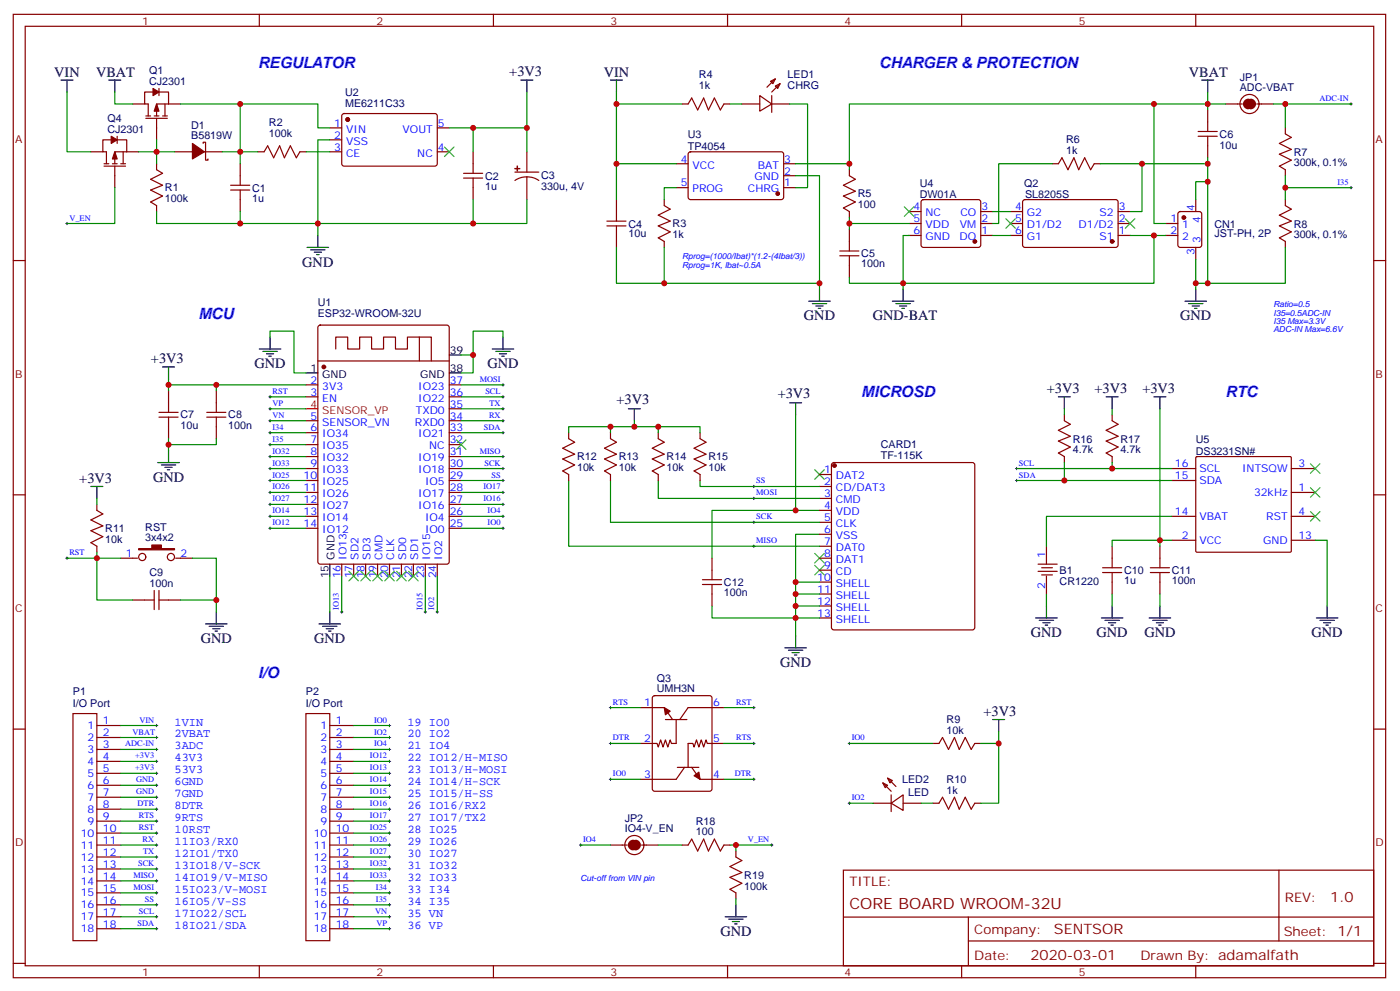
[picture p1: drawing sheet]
<svg xmlns="http://www.w3.org/2000/svg" width="413mm" height="292mm" viewBox="0 0 413 292" stroke-linecap="round" stroke-linejoin="round" font-family="sans-serif">
<g fill="none" stroke="#870000" stroke-width=".35">
<path d="M3.9 4.2h405.4v284.4h-405.4zM7.4 7.8h398.3v277.2h-398.3zM76.6 4.2v3.6M145.7 4.2v3.6M214.9 4.2v3.6M284 4.2v3.6M353.2 4.2v3.6M39.2 30.7h3.5M43.1 34.9h6.3M43.1 34.2h1.4M45.2 27.2h-2.5v3.5h1.1v3.5M45.5 34.2h1.5"/>
<path d="M46.2 34.9v6.4M47 27.2h2.8v3.5M47 26.1v2.1M48 34.2h1.4M48.7 30.7v3.5M49.8 30.7h-3.6v3.5M49.8 30.7h3.5M97.4 37.7h3.5M101.2 33.7l.4-.2 27.1 .1 .5 .6-.1 14.4-.7 .4h-27l-.5-.7v-14.1zM129.2 37.7h3.5M201.5 30.7h1.7l1.1-1.8 1.8 3.6 1.7-3.6 1.4 3.6 1.8-3.6 1.8 3.6 1-1.8h1.8M219.1 30.7h5.3"/>
<path d="M224.4 28.2l3.5 2.5-3.5 2.1zM227.6 24l1.4-.7-.7 1.4zM227.9 30.7h5.3M227.9 28.2v5M229 25.4l1.4-.7-.7 1.4zM229 23.3l-2.5 2.5M230.4 24.7l-2.5 2.5M353.9 38.8h5.6M356.7 32.5v6.3M362 30.7h4.9M371.2 30.7h4.9M379.6 37.7v1.8l1.8 1.1-3.5 1.7 3.5 1.8-3.5 1.4 3.5 1.8-3.5 1.7 1.7 1.1v1.8"/>
<path d="M26.8 44.8h3.6M30.7 48.3h1.4M30.7 49h6.4M32.8 41.3h-2.4v3.5h1v3.5M33.2 48.3h1.4M33.9 49v6.4M34.6 41.3h2.8v3.5M34.6 40.2v2.1M35.7 48.3h1.4M36.4 44.8v3.5M37.4 44.8h-3.5v3.5M37.4 44.8h3.6"/>
<path d="M46.2 48.3v1.8l1.8 1.1-3.5 1.7 3.5 1.8-3.5 1.4 3.5 1.8-3.5 1.7 1.7 1.1v1.7M51.5 44.8h5.3M60 42.3v-.3h.7v5.3h.7v-.4M60.4 44.8h5.3M68.1 56.1h5.7M68.1 54.7h5.7M70.9 48.3v6.4M70.9 56.1v6.3M76.2 44.8h1.8l1.1-1.8 1.7 3.6 1.8-3.6 1.4 3.6 1.8-3.6 1.7 3.6 1.1-1.8h1.7M97.4 41.3h3.5M97.4 44.8h3.5M129.2 44.8h3.5"/>
<path d="M136.9 52.6h5.7M136.9 51.2h5.7M139.7 44.8v6.4M139.7 52.6v6.3M152.1 50.8h7M155.6 52.2l1.9 .2 1.6 .9M155.6 52.2l-1.8 .3-1.7 .8M155.6 44.8v6M155.6 52.2v6.7M182.1 58.9v6.4M196.2 58.9v1.8l1.7 1-3.5 1.8 3.5 1.8-3.5 1.4 3.5 1.7-3.5 1.8 1.8 1.1v1.7M199.7 55.4h3.5"/>
<path d="M199.7 48.3h3.5M203.5 45l.4-.2 27.1 .1 .5 .6-.1 13-.6 .4-27.1-.1-.5-.6v-12.7zM231.5 55.4h3.5M231.5 48.3h3.5M231.5 51.9h3.5M250.9 50.1v1.8l1.7 1-3.5 1.8 3.5 1.7-3.5 1.5 3.5 1.7-3.5 1.8 1.8 1v1.8M272.3 59.1l.4-.2h16.3l.5 .2 .2 .5v12.7l-.3 .5-.4 .2h-16.3l-.5-.2-.2-.5v-12.7zM302.2 59.1l.5-.2 27.1 .1 .4 .6v13l-.7 .4h-27.1l-.4-.7v-12.7zM310.8 48.3h1.8l1.1-1.7 1.7 3.5 1.8-3.5 1.4 3.5 1.8-3.5 1.7 3.5 1.1-1.8h1.7M353.2 58.9v3.5M353.9 40.2h5.6M356.7 40.2v6.4"/>
<path d="M379.6 58.9v1.8l1.8 1-3.5 1.8 3.5 1.8-3.5 1.4 3.5 1.7-3.5 1.8 1.7 1.1v1.7M3.9 76.9h3.5M179.2 66.7h5.7M179.2 65.3h5.7M182.1 66.7v6.3M248 75.5h5.7M248 74.1h5.7M250.9 67.7v6.4M250.9 75.5v6.3M268.5 66h3.5M268.5 69.5h3.5M268.5 62.4h3.5"/>
<path d="M289.7 66h3.5M289.7 69.5h3.5M289.7 62.4h3.5M298.5 66h3.5M298.5 69.5h3.5M298.5 62.4h3.5M330.2 66h3.6M330.2 69.5h3.6M330.2 62.4h3.6M344.3 66h3.6M344.3 69.5h3.6M348.1 62.6l.5-.2h5.6l.7 .5v9.4l-.4 .7h-5.9l-.7-.4v-9.5z"/>
<path d="M353.2 73v3.6M405.7 76.9h3.6M94.1 96.2l.5-.2h37.4l.6 .4 .1 69.4-.5 .7h-37.6l-.7-.5v-69.3zM123.9 99.5v7M49.8 115.4v6.3M63.9 115.4v6.3M90.3 113.6h3.6M90.3 117.1h3.6M93.9 106.5h38.8M99.2 103v-3.5h3.5v3.5h3.5v-3.5h3.5v3.5h3.6v-3.5h3.5v3.5h3.5v-3.5h7.1v7M132.7 113.6h3.5M132.7 117.1h3.5"/>
<path d="M47 123.1h5.6M47 121.7h5.6M49.8 123.1v6.4M61.1 123.1h5.6M61.1 121.7h5.6M63.9 123.1v6.4M90.3 138.3h3.6M90.3 124.2h3.6M90.3 127.7h3.6M90.3 131.2h3.6M90.3 134.8h3.6M132.7 138.3h3.5"/>
<path d="M132.7 124.2h3.5M132.7 127.7h3.5M132.7 131.2h3.5M132.7 134.8h3.5M132.7 120.6h3.5M168 127.7v1.8l1.7 1-3.5 1.8 3.5 1.8-3.5 1.4 3.5 1.7-3.5 1.8 1.8 1.1v1.7M180.3 127.7v1.8l1.8 1-3.6 1.8 3.6 1.8-3.6 1.4 3.6 1.7-3.6 1.8 1.8 1.1v1.7M194.4 127.7v1.8l1.8 1-3.5 1.8 3.5 1.8-3.5 1.4 3.5 1.7-3.5 1.8 1.7 1.1v1.7M206.8 127.7v1.8l1.7 1-3.5 1.8 3.5 1.8-3.5 1.4 3.5 1.7-3.5 1.8 1.8 1.1v1.7M245.8 136.7l.5-.2h40.9l.5 .2 .2 .5v48l-.2 .5-.5 .2h-40.9l-.5-.2-.2-.5v-48zM314.4 122.4v1.8l1.7 1-3.5 1.8 3.5 1.8-3.5 1.4 3.5 1.7-3.5 1.8 1.8 1.1v1.7M328.5 122.4v1.8l1.7 1-3.5 1.8 3.5 1.8-3.5 1.4 3.5 1.7-3.5 1.8 1.8 1.1v1.7"/>
<path d="M346.1 138.3h7.1M353.2 134.9l.3-.1h27.7l.2 .3-.1 27.7-.3 .2-27.7-.1-.1-.3zM381.4 138.3h7M3.9 146h3.5M28.6 148.9v1.7l1.8 1.1-3.6 1.8 3.6 1.7-3.6 1.4 3.6 1.8-3.6 1.8 1.8 1v1.8M90.3 145.3h3.6M90.3 152.4h3.6M90.3 141.8h3.6M90.3 148.9h3.6M90.3 155.9h3.6M132.7 145.3h3.5M132.7 152.4h3.5"/>
<path d="M132.7 141.8h3.5M132.7 148.9h3.5M132.7 155.9h3.5M242 140.1h3.6M242 143.6h3.6M242 147.1h3.6M242 150.6h3.6M242 154.2h3.6M242 157.7h3.6M346.1 159.5h7.1M346.1 152.4h7.1M346.1 141.8h7.1"/>
<path d="M381.4 145.3h7M381.4 159.5h7M381.4 152.4h7M405.7 146h3.6M35.7 164.7h4.9M39.2 177.1h6.3M45.5 174.3v5.6M47 174.3v5.6M47 177.1h6.3M51.9 164.7h4.9M100.9 166.5v3.5M104.5 166.5v3.5"/>
<path d="M108 166.5v3.5M111.5 166.5v3.5M115 166.5v3.5M118.6 166.5v3.5M122.1 166.5v3.5M125.6 166.5v3.5M129.2 166.5v3.5M207.5 172.5h5.6M207.5 171.1h5.6M210.3 164.7v6.4M210.3 172.5v6.4M242 161.2h3.6"/>
<path d="M242 164.7h3.6M242 168.3h3.6M242 171.8h3.6M242 175.3h3.6M242 178.9h3.6M306.6 166.5h5.6M306.6 168.6h5.6M307.7 167.6h3.1M307.7 169.7h3.1M309.1 161.2v5.3M309.1 170v5.3M325.6 167.6h5.7"/>
<path d="M325.6 169h5.7M328.5 161.2v6.4M328.5 169v6.3M339.8 167.6h5.6M339.8 169h5.6M342.6 161.2v6.4M342.6 169v6.3M242 182.4h3.6M3.9 215.2h3.5M21.6 210.6h7v67h-7zM28.6 214.1h7.1M28.6 217.7h7.1"/>
<path d="M90.3 210.6h7.1v67h-7.1zM97.4 214.1h7.1M97.4 217.7h7.1M189.1 208.8h7.1l2.4 3.6M192.9 205.5l.5-.2h16.2l.6 .4 .1 27.1-.5 .7h-16.4l-.7-.4v-27.1zM196.5 212.4h6.4M199.7 212.4v7h-1.4l-.4-1-.7 2.1-.7-2.1-.7 2.1-.7-2.1-.7 2.1-.3-1.1h-5M213.8 219.4h-4.9l-.4-1-.7 2.1-.7-2.1-.7 2.1-.7-2.1-.7 2.1-.4-1.1h-1.4v7.1M213.8 208.8h-10.6l-2.4 3.6M275.6 219.4h1.7l1.1-1.7 1.7 3.5 1.8-3.5 1.4 3.5 1.8-3.5 1.7 3.5 1.1-1.8h1.8M405.7 215.2h3.6M28.6 221.2h7.1"/>
<path d="M28.6 224.7h7.1M28.6 228.2h7.1M28.6 231.8h7.1M28.6 235.3h7.1M28.6 238.8h7.1M97.4 221.2h7.1M97.4 224.7h7.1M97.4 228.2h7.1M97.4 231.8h7.1M97.4 235.3h7.1M97.4 238.8h7.1M200.1 226.5h6.3"/>
<path d="M202.2 226.5l-2.5 3.5h-10.6M204.3 226.5l2.5 3.5h7M257.9 237.1h5.3M260.7 231.1l1.4 .7-.7 .7zM260.7 231.1l2.5 2.4M262.1 229.7l1.5 .7-.7 .7zM262.1 229.7l2.5 2.4M263.2 237.1l3.5-2.5v4.6zM263.2 234.6v4.9M266.7 237.1h5.3M275.6 237.1h1.7l1.1-1.8 1.7 3.5 1.8-3.5 1.4 3.5 1.8-3.5 1.7 3.5 1.1-1.7h1.8M28.6 242.4h7.1"/>
<path d="M28.6 245.9h7.1M28.6 249.4h7.1M28.6 252.9h7.1M28.6 256.5h7.1M28.6 260h7.1M97.4 242.4h7.1M97.4 245.9h7.1M97.4 249.4h7.1M97.4 252.9h7.1M97.4 256.5h7.1M97.4 260h7.1M180.3 249.4h4.9"/>
<path d="M189.5 249.4h4.9M201.5 249.4h1.7l1.1-1.8 1.8 3.6 1.7-3.6 1.4 3.6 1.8-3.6 1.8 3.6 1-1.8h1.8M217.3 251.2v1.7l1.8 1.1-3.5 1.8 3.5 1.7-3.5 1.4 3.5 1.8-3.5 1.8 1.7 1v1.8M249.1 256.8h156.6v28.2h-156.6zM377.7 256.8v20.9M28.6 263.5h7.1M28.6 267.1h7.1M28.6 270.6h7.1M28.6 274.1h7.1M97.4 263.5h7.1M97.4 267.1h7.1M97.4 270.6h7.1"/>
<path d="M97.4 274.1h7.1M249.1 270.7h156.5M286 277.7h119.6M286 270.7v14.1M3.9 284.3h3.5M76.6 285v3.6M145.7 285v3.6M214.9 285v3.6M284 285v3.6M353.2 285v3.6M405.7 284.3h3.6"/>
<circle cx="369" cy="30.7" r="2.82"/>
<circle cx="42" cy="164.4" r="1.06"/>
<circle cx="50.5" cy="164.4" r="1.06"/>
<circle cx="187.4" cy="249.4" r="2.82"/>
</g>
<g fill="none" stroke="#000" stroke-width=".35">
<path d="M18 23.6h3.6M19.8 23.6v3.6M32.1 23.6h3.6M33.9 23.6v3.6M153.8 23.6h3.6M155.6 23.6v3.6M180.3 23.6h3.5M182.1 23.6v3.6M354.9 23.6h3.6M356.7 23.6v3.6M90.7 73h6.3M91.8 73.7h4.2"/>
<path d="M92.8 74.4h2.1M93.5 75.1h.7M93.9 69.5v3.5M79.8 99.5v3.5M148.6 99.5v3.5M238.9 88.9h6.3M239.9 89.6h4.3M241 90.3h2.1M241.7 91h.7M242 85.4v3.5M263.6 88.9h6.3M264.6 89.6h4.3"/>
<path d="M265.7 90.3h2.1M266.4 91h.7M266.7 85.4v3.5M350 88.9h6.3M351 89.6h4.3M352.1 90.3h2.1M352.8 91h.7M353.2 85.4v3.5M48 108.3h3.5M49.8 108.3v3.5M76.6 103h6.3M77.6 103.7h4.3"/>
<path d="M78.7 104.4h2.1M79.4 105.1h.7M90.3 110.1h3.6M132.7 110.1h3.5M132.7 104.8h3.5M145.4 103h6.3M146.4 103.7h4.3M147.5 104.4h2.1M148.2 105.1h.7M233.2 118.9h3.5M235 118.9v3.5M312.6 117.1h3.5"/>
<path d="M314.4 117.1v3.5M326.7 117.1h3.5M328.5 117.1v3.5M340.8 117.1h3.5M342.6 117.1v3.5M46.6 136.5h6.4M47.7 137.2h4.2M48.7 137.9h2.1M49.4 138.6h.7M49.8 133v3.5M185.6 120.6h3.5M187.4 120.6v3.6"/>
<path d="M26.8 143.6h3.6M28.6 143.6v3.5M97.4 166.5v3.5M309.1 178.9v3.5M328.5 178.9v3.5M342.6 178.9v3.5M392 178.9v3.5M60.7 184.1h6.4M61.8 184.9h4.2M62.8 185.6h2.1M63.5 186.3h.7M63.9 180.6v3.5"/>
<path d="M94.2 184.1h6.4M95.3 184.9h4.2M96.3 185.6h2.2M97 186.3h.8M97.4 180.6v3.5M231.8 191.2h6.4M232.9 191.9h4.2M233.9 192.6h2.1M234.6 193.3h.7M235 187.7v3.5M305.9 182.4h6.3M307 183.1h4.2"/>
<path d="M308 183.8h2.1M308.7 184.5h.7M325.3 182.4h6.3M326.4 183.1h4.2M327.4 183.8h2.1M328.1 184.5h.7M339.4 182.4h6.4M340.5 183.1h4.2M341.5 183.8h2.1M342.2 184.5h.7M388.8 182.4h6.3M389.9 183.1h4.2"/>
<path d="M390.9 183.8h2.1M391.6 184.5h.7M293.2 212.4h3.5M295 212.4v3.5M214.2 270.6h6.3M215.2 271.3h4.3M216.3 272h2.1M217 272.7h.7M217.3 267.1v3.5"/>
</g>
<g fill="none" stroke="#008700" stroke-width=".35">
<path d="M19.8 27.2v17.6h7M33.9 27.2v3.5h5.3M53.3 30.7h40.6v7h3.5M70.9 30.7v14.1h-5.2M132.7 37.7h7v7.1M139.7 37.7h15.9v7.1M155.6 27.2v10.5M182.1 27.2v21.1M182.1 30.7h19.4M215.6 30.7h3.5M233.2 30.7h5.3v24.7h-3.5M340.8 30.7v35.3h3.5"/>
<path d="M356.7 27.2v3.5h-105.8v17.6M362 30.7h-5.3v1.8M376.1 30.7h3.5v7M379.6 30.7h19.4M33.9 55.4v10.6h-14.1M41 44.8h10.5M46.2 41.3v7M76.2 44.8h-5.3v3.5M90.3 44.8h7.1M97.4 41.3h-3.5v28.2M139.7 58.9v7.1M155.6 58.9v7.1h-84.7"/>
<path d="M199.7 55.4h-3.5v3.5M199.7 48.3h-17.6v10.6M235 51.9h7v31.7h-59.9v-10.6M235 48.3h15.9v1.8M310.8 48.3h-15.8v17.7h-1.8M324.9 48.3h12.4v14.1h-3.5M337.3 48.3h19.4v5.3M353.2 58.9v-5.3h3.5v30h-3.5M356.7 46.6v1.7M379.6 51.9v7M379.6 55.4h19.4M46.2 62.4v3.6h24.7v-3.6"/>
<path d="M196.2 73v10.6M250.9 64.2v1.8h17.6M250.9 66v1.7M268.5 69.5h-1.8v14.1h-15.8v-1.8M293.2 62.4h5.3M293.2 69.5h5.3M333.8 69.5h7M344.3 69.5h-3.5v14.1h-74.1v1.8M353.2 76.6v8.8M379.6 73v10.6h-22.9M79.8 99.5v-1.8h7v12.4h3.5M148.6 99.5v-1.8h-8.9v12.4h-3.5"/>
<path d="M242 83.6v1.8M49.8 111.8v1.8M63.9 113.6v1.8M79.8 117.1h10.5M90.3 113.6h-40.5v1.8M136.2 117.1h12.4M136.2 113.6h12.4M136.2 104.8h3.5M49.8 129.5v1.7h14.1v-1.7M49.8 131.2v1.8M79.8 138.3h10.5M79.8 120.6h10.5"/>
<path d="M79.8 124.2h10.5M79.8 127.7h10.5M79.8 134.8h10.5M79.8 131.2h10.5M136.2 138.3h12.4M136.2 120.6h12.4M136.2 124.2h12.4M136.2 127.7h12.4M136.2 134.8h12.4M168 127.7v-1.8h26.4v1.8M180.3 125.9v1.8M187.4 124.2v1.7"/>
<path d="M194.4 125.9h12.4v1.8M235 122.4v28.2h7M300.2 138.3h45.9M314.4 120.6v1.8M314.4 136.5v5.3M328.5 120.6v1.8M328.5 136.5v1.8M342.6 120.6v40.6M28.6 147.1v1.8M79.8 141.8h10.5M79.8 145.3h10.5M79.8 148.9h10.5"/>
<path d="M79.8 155.9h10.5M79.8 152.4h10.5M136.2 141.8h12.4M136.2 145.3h12.4M136.2 148.9h12.4M136.2 155.9h12.4M136.2 152.4h12.4M168 141.8v19.4h74M180.3 141.8v12.4h61.7M194.4 141.8v5.3h47.6M206.8 141.8v1.8h35.2M235 150.6h-24.7v14.1"/>
<path d="M242 157.7h-7v30M300.2 141.8h45.9M346.1 152.4h-37v8.8M346.1 159.5h-17.6v1.7M388.4 159.5h3.6v19.4M19.8 164.7h15.9M28.6 163v14.1h10.6M56.8 164.7h7.1v12.4h-10.6M63.9 177.1v3.5M97.4 170v10.6M100.9 170v10.6M125.6 170v10.6"/>
<path d="M129.2 170v10.6M210.3 178.9v3.5h31.7M235 171.8h7M235 175.3h7M235 178.9h7M309.1 175.3v3.6M328.5 175.3v3.6M342.6 175.3v3.6M35.7 214.1h10.5M35.7 217.7h10.5M104.5 214.1h10.5M104.5 217.7h10.5"/>
<path d="M180.3 208.8h8.8M180.3 219.4h8.8M213.8 208.8h8.8M213.8 219.4h8.8M250.9 219.4h24.7M295 215.9v3.5h-5.3M295 219.4v17.7h-5.3M35.7 221.2h10.5M35.7 224.7h10.5M35.7 228.2h10.5M35.7 231.8h10.5M35.7 235.3h10.5"/>
<path d="M35.7 238.8h10.5M104.5 221.2h10.5M104.5 224.7h10.5M104.5 228.2h10.5M104.5 231.8h10.5M104.5 235.3h10.5M104.5 238.8h10.5M180.3 230h8.8M213.8 230h8.8M250.9 237.1h7M272 237.1h3.6M35.7 242.4h10.5"/>
<path d="M35.7 245.9h10.5M35.7 249.4h10.5M35.7 252.9h10.5M35.7 256.5h10.5M35.7 260h10.5M104.5 242.4h10.5M104.5 245.9h10.5M104.5 249.4h10.5M104.5 252.9h10.5M104.5 256.5h10.5M104.5 260h10.5M171.5 249.4h8.8"/>
<path d="M194.4 249.4h7.1M215.6 249.4h12.3M217.3 249.4v1.8M35.7 263.5h10.5M35.7 267.1h10.5M35.7 270.6h10.5M35.7 274.1h10.5M104.5 263.5h10.5M104.5 267.1h10.5M104.5 270.6h10.5M104.5 274.1h10.5M217.3 265.3v1.8"/>
</g>
<g fill="none" stroke="#3c3" stroke-width=".35">
<path d="M131.3 43.4l2.8 2.8M134.1 43.4l-2.8 2.8M267.1 61l2.8 2.9M269.9 61l-2.8 2.9M297.1 64.6l2.8 2.8M299.9 64.6l-2.8 2.8M332.4 64.6l2.8 2.8M335.2 64.6l-2.8 2.8M134.8 129.8l2.8 2.8M137.6 129.8l-2.8 2.8M240.6 138.6l2.9 2.9M243.5 138.6l-2.9 2.9"/>
<path d="M387 136.9l2.9 2.8M389.9 136.9l-2.9 2.8M387 143.9l2.9 2.9M387 151l2.9 2.8M389.9 143.9l-2.9 2.9M389.9 151l-2.9 2.8M103 168.6l2.9 2.8M105.9 168.6l-2.9 2.8M106.6 168.6l2.8 2.8M109.4 168.6l-2.8 2.8M110.1 168.6l2.8 2.8M112.9 168.6l-2.8 2.8"/>
<path d="M113.6 168.6l2.9 2.8M116.5 168.6l-2.9 2.8M117.2 168.6l2.8 2.8M120 168.6l-2.8 2.8M120.7 168.6l2.8 2.8M123.5 168.6l-2.8 2.8M240.6 163.3l2.9 2.9M240.6 166.9l2.9 2.8M243.5 163.3l-2.9 2.9M243.5 166.9l-2.9 2.8"/>
</g>
<g fill="#870000" stroke="#870000" stroke-width=".35">
<path d="M41 161.9h3.8v-1h2.9v1h3.8v.4h-10.5z"/>
<path d="M205 229l1.4-1.1 .4 2.1z"/>
<path d="M196.2 208.8l1.7 1.1-1.4 1.1z"/>
<path d="M152.1 49.7l1.4 .1z"/>
<path d="M152.8 49v1.4z"/>
<path d="M46.2 30.7l.8 2.1h-1.5z"/>
<path d="M45.2 26.1l1.8 1.1-1.8 1z"/>
<path d="M56.8 42.3l3.6 2.5-3.6 2.1z"/>
<path d="M33.9 44.8l.7 2.1h-1.4z"/>
<path d="M32.8 40.2l1.8 1.1-1.8 1z"/>
<circle cx="246.5" cy="137.4" r=".53"/>
<circle cx="229.7" cy="57.1" r=".53"/>
<circle cx="349.6" cy="64.2" r=".53"/>
<circle cx="102.7" cy="35.3" r=".53"/>
<circle cx="287.9" cy="71.3" r=".53"/>
<circle cx="328.5" cy="71.3" r=".53"/>
<circle cx="95.6" cy="108.3" r=".53"/>
</g>
<path d="M368.7 30a.71 .71 0 0 0-.7 .7 .71 .71 0 0 0 .7 .7M369.4 30a.71 .71 0 0 1 .7 .7 .71 .71 0 0 1-.7 .7M187 248.7a.71 .71 0 0 0-.7 .7 .71 .71 0 0 0 .7 .7M187.7 248.7a.71 .71 0 0 1 .7 .7 .71 .71 0 0 1-.7 .7" fill="none" stroke="#870000" stroke-width="1.8"/>
<g fill="none" stroke="#000" stroke-width=".3">
<path d="M398.7 30.7h.7M399 30.3v.7M398.7 55.4h.7M399 55v.7M19.4 66h.7M19.8 65.6v.7M79.4 117.1h.7M79.8 116.8v.7M148.2 117.1h.7M148.2 113.6h.7M148.6 113.2v.7M148.6 116.8v.7"/>
<path d="M79.4 138.3h.7M79.4 120.6h.7M79.4 124.2h.7M79.4 127.7h.7M79.4 134.8h.7M79.4 131.2h.7M79.8 120.3v.7M79.8 123.8v.7M79.8 127.4v.7M79.8 130.9v.7M79.8 134.4v.7M79.8 137.9v.7"/>
<path d="M148.2 138.3h.7M148.2 120.6h.7M148.2 124.2h.7M148.2 127.7h.7M148.2 134.8h.7M148.6 120.3v.7M148.6 123.8v.7M148.6 127.4v.7M148.6 134.4v.7M148.6 137.9v.7M299.9 138.3h.7M300.2 137.9v.7"/>
<path d="M79.4 141.8h.7M79.4 145.3h.7M79.4 148.9h.7M79.4 155.9h.7M79.4 152.4h.7M79.8 141.5v.7M79.8 145v.7M79.8 148.5v.7M79.8 152v.8M79.8 155.6v.7M148.2 141.8h.7M148.2 145.3h.7"/>
<path d="M148.2 148.9h.7M148.2 155.9h.7M148.2 152.4h.7M148.6 141.5v.7M148.6 145v.7M148.6 148.5v.7M148.6 152v.8M148.6 155.6v.7M222.3 143.6h.7M222.3 147.1h.7M222.3 154.2h.7M222.6 143.2v.7"/>
<path d="M222.6 146.8v.7M222.6 153.8v.7M299.9 141.8h.7M300.2 141.5v.7M19.4 164.7h.7M19.8 164.4v.7M222.3 161.2h.7M222.6 160.9v.7M100.6 180.6h.7M100.9 180.3v.7M125.3 180.6h.7M125.6 180.3v.7"/>
<path d="M128.8 180.6h.7M129.2 180.3v.7M45.9 217.7h.7M45.9 214.1h.7M46.2 213.8v.7M46.2 217.3v.7M114.7 217.7h.7M114.7 214.1h.7M115 213.8v.7M115 217.3v.7M180 208.8h.7M180 219.4h.7"/>
<path d="M180.3 208.5v.7M180.3 219.1v.7M222.3 208.8h.7M222.3 219.4h.7M222.6 208.5v.7M222.6 219.1v.7M250.5 219.4h.7M250.9 219.1v.7M45.9 238.8h.7M45.9 235.3h.7M45.9 231.8h.7M45.9 228.2h.7"/>
<path d="M45.9 224.7h.7M45.9 221.2h.7M46.2 220.8v.7M46.2 224.4v.7M46.2 227.9v.7M46.2 231.4v.7M46.2 234.9v.8M46.2 238.5v.7M114.7 238.8h.7M114.7 235.3h.7M114.7 231.8h.7M114.7 228.2h.7"/>
<path d="M114.7 224.7h.7M114.7 221.2h.7M115 220.8v.7M115 224.4v.7M115 227.9v.7M115 231.4v.7M115 234.9v.8M115 238.5v.7M180 230h.7M180.3 229.7v.7M222.3 230h.7M222.6 229.7v.7"/>
<path d="M250.5 237.1h.7M250.9 236.7v.7M45.9 260h.7M45.9 256.5h.7M45.9 252.9h.7M45.9 249.4h.7M45.9 245.9h.7M45.9 242.4h.7M46.2 242v.7M46.2 245.5v.7M46.2 249.1v.7M46.2 252.6v.7"/>
<path d="M46.2 256.1v.7M46.2 259.6v.7M114.7 260h.7M114.7 256.5h.7M114.7 252.9h.7M114.7 249.4h.7M114.7 245.9h.7M114.7 242.4h.7M115 242v.7M115 245.5v.7M115 249.1v.7M115 252.6v.7"/>
<path d="M115 256.1v.7M115 259.6v.7M171.1 249.4h.7M171.5 249.1v.7M227.6 249.4h.7M227.9 249.1v.7M45.9 274.1h.7M45.9 270.6h.7M45.9 267.1h.7M45.9 263.5h.7M46.2 263.2v.7M46.2 266.7v.7"/>
<path d="M46.2 270.2v.7M46.2 273.8v.7M114.7 274.1h.7M114.7 270.6h.7M114.7 267.1h.7M114.7 263.5h.7M115 263.2v.7M115 266.7v.7M115 270.2v.7M115 273.8v.7"/>
</g>
<path d="M90.3 120.6h3.6" fill="none" stroke="#f00" stroke-width=".35"/>
<g fill="#c00">
<circle cx="295" cy="219.4" r=".88"/>
<circle cx="194.4" cy="125.9" r=".88"/>
<circle cx="180.3" cy="125.9" r=".88"/>
<circle cx="49.8" cy="113.6" r=".88"/>
<circle cx="63.9" cy="113.6" r=".88"/>
<circle cx="356.7" cy="48.3" r=".88"/>
<circle cx="337.3" cy="48.3" r=".88"/>
<circle cx="356.7" cy="30.7" r=".88"/>
<circle cx="340.8" cy="69.5" r=".88"/>
<circle cx="235" cy="150.6" r=".88"/>
<circle cx="379.6" cy="55.4" r=".88"/>
<circle cx="353.2" cy="83.6" r=".88"/>
<circle cx="266.7" cy="83.6" r=".88"/>
<circle cx="46.2" cy="44.8" r=".88"/>
<circle cx="139.7" cy="66" r=".88"/>
<circle cx="155.6" cy="37.7" r=".88"/>
<circle cx="139.7" cy="37.7" r=".88"/>
<circle cx="93.9" cy="66" r=".88"/>
<circle cx="70.9" cy="66" r=".88"/>
<circle cx="328.5" cy="138.3" r=".88"/>
<circle cx="314.4" cy="141.8" r=".88"/>
<circle cx="342.6" cy="159.5" r=".88"/>
<circle cx="235" cy="171.8" r=".88"/>
<circle cx="235" cy="175.3" r=".88"/>
<circle cx="235" cy="178.9" r=".88"/>
<circle cx="235" cy="182.4" r=".88"/>
<circle cx="70.9" cy="30.7" r=".88"/>
<circle cx="70.9" cy="44.8" r=".88"/>
<circle cx="182.1" cy="48.3" r=".88"/>
<circle cx="196.2" cy="83.6" r=".88"/>
<circle cx="182.1" cy="30.7" r=".88"/>
<circle cx="49.8" cy="131.2" r=".88"/>
<circle cx="250.9" cy="66" r=".88"/>
<circle cx="242" cy="83.6" r=".88"/>
<circle cx="250.9" cy="48.3" r=".88"/>
<circle cx="356.7" cy="83.6" r=".88"/>
<circle cx="379.6" cy="30.7" r=".88"/>
<circle cx="28.6" cy="164.7" r=".88"/>
<circle cx="63.9" cy="177.1" r=".88"/>
<circle cx="356.7" cy="53.6" r=".88"/>
<circle cx="340.8" cy="30.7" r=".88"/>
<circle cx="139.7" cy="104.8" r=".88"/>
<circle cx="187.4" cy="125.9" r=".88"/>
<circle cx="217.3" cy="249.4" r=".88"/>
</g>
<g font-size="4.6" fill="#00f">
<text x="76.2" y="20.1">REGULATOR</text>
<text x="259.7" y="20.1">CHARGER &amp; PROTECTION</text>
<text x="58.6" y="94.2">MCU</text>
<text x="254.4" y="117.1">MICROSD</text>
<text x="362" y="117.1">RTC</text>
<text x="76.2" y="200">I/O</text>
</g>
<text font-size="4.6" fill="#800" x="250.9" y="268.3">CORE BOARD WROOM-32U</text>
<g font-size="4.2">
<text x="16" y="22.6">VIN</text>
<text x="28.4" y="22.6">VBAT</text>
<text x="150.4" y="22.6">+3V3</text>
<text x="178.3" y="22.6">VIN</text>
<text x="351.2" y="22.6">VBAT</text>
<text x="89.3" y="78.7">GND</text>
<text x="237.5" y="94.5">GND</text>
<text x="257.8" y="94.6">GND-BAT</text>
<text x="348.6" y="94.5">GND</text>
<text x="44.6" y="107.2">+3V3</text>
<text x="75.2" y="108.7">GND</text>
<text x="144" y="108.7">GND</text>
<text x="182.1" y="119.1">+3V3</text>
<text x="229.7" y="117.4">+3V3</text>
<text x="309.2" y="116.1">+3V3</text>
<text x="323.3" y="116.1">+3V3</text>
<text x="337.4" y="116.1">+3V3</text>
<text x="23.4" y="142.5">+3V3</text>
<text x="45.2" y="142.2">GND</text>
<text x="59.3" y="189.8">GND</text>
<text x="92.8" y="189.8">GND</text>
<text x="304.5" y="188">GND</text>
<text x="323.9" y="188">GND</text>
<text x="338" y="188">GND</text>
<text x="387.4" y="188">GND</text>
<text x="230.4" y="196.8">GND</text>
<text x="290.5" y="211.3">+3V3</text>
<text x="212.8" y="276.2">GND</text>
</g>
<g font-size="4.2" fill="#800">
<text x="392.9" y="266.1">1.0</text>
<text x="311.3" y="275.6">SENTSOR</text>
<text x="304.3" y="283.4">2020-03-01</text>
</g>
<g font-size="3.9" fill="#800">
<text x="250.9" y="261.4">TITLE:</text>
<text x="379.5" y="266.1">REV:</text>
<text x="287.8" y="275.6">Company:</text>
<text x="379.1" y="276.2">Sheet: 1/1</text>
<text x="287.8" y="283.3">Date:</text>
<text x="336.8" y="283.4">Drawn By: adamalfath</text>
</g>
<g font-size="3.5" fill="#00f">
<text x="51.5" y="214.1">1VIN</text>
<text x="120.3" y="214.1">19 IO0</text>
<text x="51.5" y="217.7">2VBAT</text>
<text x="51.5" y="221.2">3ADC</text>
<text x="120.3" y="217.7">20 IO2</text>
<text x="120.3" y="221.2">21 IO4</text>
<text x="51.5" y="224.7">43V3</text>
<text x="120.3" y="224.7">22 IO12/H-MISO</text>
<text x="51.5" y="228.2">53V3</text>
<text x="51.5" y="231.8">6GND</text>
<text x="120.3" y="228.2">23 IO13/H-MOSI</text>
<text x="120.3" y="231.8">24 IO14/H-SCK</text>
<text x="51.5" y="235.3">7GND</text>
<text x="51.5" y="238.8">8DTR</text>
<text x="120.3" y="235.3">25 IO15/H-SS</text>
<text x="120.3" y="238.8">26 IO16/RX2</text>
<text x="51.5" y="242.4">9RTS</text>
<text x="51.5" y="245.9">10RST</text>
<text x="120.3" y="242.4">27 IO17/TX2</text>
<text x="120.3" y="245.9">28 IO25</text>
<text x="51.5" y="249.4">11IO3/RX0</text>
<text x="120.3" y="249.4">29 IO26</text>
<text x="51.5" y="252.9">12IO1/TX0</text>
<text x="51.5" y="256.5">13IO18/V-SCK</text>
<text x="120.3" y="252.9">30 IO27</text>
<text x="120.3" y="256.5">31 IO32</text>
<text x="51.5" y="260">14IO19/V-MISO</text>
<text x="51.5" y="263.5">15IO23/V-MOSI</text>
<text x="120.3" y="260">32 IO33</text>
<text x="120.3" y="263.5">33 I34</text>
<text x="51.5" y="267.1">16IO5/V-SS</text>
<text x="120.3" y="267.1">34 I35</text>
<text x="51.5" y="270.6">17IO22/SCL</text>
<text x="51.5" y="274.1">18IO21/SDA</text>
<text x="120.3" y="270.6">35 VN</text>
<text x="120.3" y="274.1">36 VP</text>
</g>
<g font-size="3.2" fill="#800">
<text x="42" y="7.2">1</text>
<text x="111.2" y="7.2">2</text>
<text x="180.3" y="7.2">3</text>
<text x="249.4" y="7.2">4</text>
<text x="318.6" y="7.2">5</text>
<text x="4.4" y="42.3">A</text>
<text x="406.3" y="42.3">A</text>
<text x="4.4" y="111.5">B</text>
<text x="406.3" y="111.5">B</text>
<text x="4.4" y="180.6">C</text>
<text x="406.3" y="180.6">C</text>
<text x="4.4" y="249.8">D</text>
<text x="406.3" y="249.8">D</text>
<text x="42" y="288">1</text>
<text x="111.2" y="288">2</text>
<text x="180.3" y="288">3</text>
<text x="249.4" y="288">4</text>
<text x="318.6" y="288">5</text>
</g>
<g font-size="3.2" fill="#000080">
<text x="44.1" y="21.8">Q1</text>
<text x="206.4" y="23.1">R4</text>
<text x="232.6" y="23.1">LED1</text>
<text x="366.2" y="23.9">JP1</text>
<text x="44.1" y="25">CJ2301</text>
<text x="101.9" y="28.3">U2</text>
<text x="206.4" y="26.3">1k</text>
<text x="232.6" y="26.3">CHRG</text>
<text x="366.2" y="26.8">ADC-VBAT</text>
<text x="31.7" y="35.9">Q4</text>
<text x="101.9" y="31.5">ME6211C33</text>
<text x="31.7" y="39.2">CJ2301</text>
<text x="56.5" y="40.9">B5819W</text>
<text x="56.5" y="38">D1</text>
<text x="79.4" y="40.3">100k</text>
<text x="79.4" y="37.1">R2</text>
<text x="203.1" y="40.7">U3</text>
<text x="360.2" y="40.7">C6</text>
<text x="203.2" y="44.2">TP4054</text>
<text x="314.9" y="45.5">1k</text>
<text x="314.9" y="42.3">R6</text>
<text x="360.2" y="43.8">10u</text>
<text x="382.1" y="46">R7</text>
<text x="143.3" y="53">C2</text>
<text x="159.8" y="52.9">C3</text>
<text x="382.1" y="49.1">300k, 0.1%</text>
<text x="48.7" y="59.6">100k</text>
<text x="48.7" y="56.4">R1</text>
<text x="74.5" y="59.5">1u</text>
<text x="74.5" y="56.6">C1</text>
<text x="143.3" y="56">1u</text>
<text x="159.8" y="56.1">330u, 4V</text>
<text x="253.3" y="58.3">R5</text>
<text x="271.6" y="58.3">DW01A</text>
<text x="271.6" y="55.2">U4</text>
<text x="302.4" y="55.1">Q2</text>
<text x="302.8" y="58.3">SL8205S</text>
<text x="253.3" y="61.5">100</text>
<text x="185.6" y="70.1">10u</text>
<text x="185.6" y="67.1">C4</text>
<text x="198.6" y="70.2">1k</text>
<text x="198.6" y="67">R3</text>
<text x="358.7" y="70.1">JST-PH, 2P</text>
<text x="358.7" y="67.1">CN1</text>
<text x="382.1" y="70.3">300k, 0.1%</text>
<text x="382.1" y="67.1">R8</text>
<text x="254.4" y="76">C5</text>
<text x="254.4" y="78.9">100n</text>
<text x="93.8" y="93.6">ESP32-WROOM-32U</text>
<text x="93.8" y="90.4">U1</text>
<text x="53.3" y="123.5">C7</text>
<text x="67.4" y="123.5">C8</text>
<text x="53.3" y="126.6">10u</text>
<text x="67.4" y="126.6">100n</text>
<text x="316.8" y="130.6">R16</text>
<text x="330.9" y="130.6">R17</text>
<text x="353.2" y="130.7">U5</text>
<text x="170.4" y="135.8">R12</text>
<text x="182.8" y="135.8">R13</text>
<text x="196.9" y="135.8">R14</text>
<text x="209.2" y="135.8">R15</text>
<text x="260.1" y="135.5">TF-115K</text>
<text x="260.1" y="132.3">CARD1</text>
<text x="316.8" y="133.8">4.7k</text>
<text x="330.9" y="133.8">4.7k</text>
<text x="353.2" y="134.2">DS3231SN#</text>
<text x="170.4" y="139">10k</text>
<text x="182.8" y="139">10k</text>
<text x="196.9" y="139">10k</text>
<text x="209.2" y="139">10k</text>
<text x="31.1" y="160.2">10k</text>
<text x="31.1" y="157">R11</text>
<text x="42.9" y="159.8">3x4x2</text>
<text x="42.9" y="156.6">RST</text>
<text x="44.1" y="173.2">100n</text>
<text x="44.1" y="170">C9</text>
<text x="213.8" y="173">C12</text>
<text x="312.9" y="172.6">CR1220</text>
<text x="312.9" y="169.4">B1</text>
<text x="332" y="172.4">1u</text>
<text x="332" y="169.5">C10</text>
<text x="346.1" y="172.4">100n</text>
<text x="346.1" y="169.5">C11</text>
<text x="213.8" y="175.9">100n</text>
<text x="194" y="201.2">Q3</text>
<text x="21.6" y="208.7">I/O Port</text>
<text x="21.6" y="205.1">P1</text>
<text x="90.3" y="208.6">I/O Port</text>
<text x="90.3" y="205.1">P2</text>
<text x="194" y="204.3">UMH3N</text>
<text x="279.6" y="213.4">R9</text>
<text x="279.6" y="216.6">10k</text>
<text x="266.4" y="231.2">LED2</text>
<text x="279.6" y="231">R10</text>
<text x="268.2" y="235">LED</text>
<text x="279.6" y="234.2">1k</text>
<text x="184.5" y="245.5">IO4-V_EN</text>
<text x="184.5" y="242.6">JP2</text>
<text x="205.5" y="243.4">R18</text>
<text x="205.5" y="246.6">100</text>
<text x="219.8" y="262.6">100k</text>
<text x="219.8" y="259.4">R19</text>
</g>
<g font-size="3.2" fill="#00f">
<text x="98.7" y="37.4">1</text>
<text x="98.7" y="40.9">2</text>
<text x="102.2" y="39.2">VIN</text>
<text x="118.9" y="39.2">VOUT</text>
<text x="129.3" y="37.4">5</text>
<text x="98.7" y="44.5">3</text>
<text x="102.2" y="42.7">VSS</text>
<text x="102.2" y="46.2">CE</text>
<text x="123.3" y="46.2">NC</text>
<text x="129.3" y="44.5">4</text>
<text x="201" y="48">4</text>
<text x="231.6" y="48">3</text>
<text x="204.5" y="49.7">VCC</text>
<text x="222.9" y="53.3">GND</text>
<text x="223.9" y="49.7">BAT</text>
<text x="231.6" y="51.5">2</text>
<text x="201" y="55">5</text>
<text x="204.5" y="56.8">PROG</text>
<text x="220.9" y="56.8">CHRG</text>
<text x="231.6" y="55">1</text>
<text x="269.8" y="62.1">4</text>
<text x="269.8" y="65.6">5</text>
<text x="273.3" y="63.9">NC</text>
<text x="283.6" y="63.9">CO</text>
<text x="289.8" y="65.6">2</text>
<text x="289.8" y="62.1">3</text>
<text x="299.8" y="62.1">4</text>
<text x="299.8" y="65.6">5</text>
<text x="303.3" y="63.9">G2</text>
<text x="324.7" y="63.9">S2</text>
<text x="330.4" y="65.6">2</text>
<text x="330.4" y="62.1">3</text>
<text x="345.7" y="65.6">1</text>
<text x="352.8" y="62.3" transform="rotate(-90 352.8 62.3)">4</text>
<text x="354.6" y="65.8" transform="rotate(-90 354.6 65.8)">4</text>
<text x="269.8" y="69.1">6</text>
<text x="273.3" y="67.4">VDD</text>
<text x="273.3" y="70.9">GND</text>
<text x="283.4" y="70.9">DO</text>
<text x="283.5" y="67.4">VM</text>
<text x="289.8" y="69.1">1</text>
<text x="299.8" y="69.1">6</text>
<text x="303.3" y="67.4">D1/D2</text>
<text x="303.3" y="70.9">G1</text>
<text x="318.6" y="67.4">D1/D2</text>
<text x="324.7" y="70.9">S1</text>
<text x="330.4" y="69.1">1</text>
<text x="345.7" y="69.1">2</text>
<text x="349.2" y="67.4">1</text>
<text x="349.2" y="70.9">2</text>
<text x="354.6" y="71.7" transform="rotate(-90 354.6 71.7)">3</text>
<text x="352.8" y="75.2" transform="rotate(-90 352.8 75.2)">3</text>
<text x="91.7" y="113.2">2</text>
<text x="132.9" y="113.2">37</text>
<text x="91.7" y="116.8">3</text>
<text x="95.2" y="115">3V3</text>
<text x="95.2" y="118.5">EN</text>
<text x="123.5" y="118.5">IO22</text>
<text x="123.5" y="115">IO23</text>
<text x="132.9" y="116.8">36</text>
<text x="91.7" y="123.8">5</text>
<text x="95.2" y="125.6">SENSOR_VN</text>
<text x="122.5" y="125.6">RXD0</text>
<text x="122.8" y="122.1">TXD0</text>
<text x="132.9" y="123.8">34</text>
<text x="132.9" y="120.3">35</text>
<text x="91.7" y="127.4">6</text>
<text x="91.7" y="130.9">7</text>
<text x="95.2" y="129.1">IO34</text>
<text x="123.5" y="129.1">IO21</text>
<text x="132.9" y="130.9">32</text>
<text x="132.9" y="127.4">33</text>
<text x="91.7" y="134.4">8</text>
<text x="91.7" y="137.9">9</text>
<text x="95.2" y="132.6">IO35</text>
<text x="95.2" y="136.2">IO32</text>
<text x="123.5" y="136.2">IO19</text>
<text x="126.8" y="132.6">NC</text>
<text x="132.9" y="137.9">30</text>
<text x="132.9" y="134.4">31</text>
<text x="347" y="137.9">16</text>
<text x="383.5" y="137.9">3</text>
<text x="89.7" y="141.5">10</text>
<text x="95.2" y="139.7">IO33</text>
<text x="95.2" y="143.2">IO25</text>
<text x="123.5" y="139.7">IO18</text>
<text x="125.5" y="143.2">IO5</text>
<text x="132.9" y="141.5">29</text>
<text x="243.4" y="139.7">1</text>
<text x="243.4" y="143.2">2</text>
<text x="246.9" y="141.5">DAT2</text>
<text x="347" y="141.5">15</text>
<text x="354.2" y="142.9">SDA</text>
<text x="354.2" y="139.3">SCL</text>
<text x="366.9" y="139.3">INTSQW</text>
<text x="89.7" y="145">11</text>
<text x="89.7" y="148.5">12</text>
<text x="95.2" y="146.8">IO26</text>
<text x="123.5" y="146.8">IO17</text>
<text x="132.9" y="148.5">27</text>
<text x="132.9" y="145">28</text>
<text x="243.4" y="146.8">3</text>
<text x="246.9" y="145">CD/DAT3</text>
<text x="246.9" y="148.5">CMD</text>
<text x="370.4" y="146.4">32kHz</text>
<text x="383.5" y="145">1</text>
<text x="89.7" y="152">13</text>
<text x="89.7" y="155.6">14</text>
<text x="95.2" y="150.3">IO27</text>
<text x="95.2" y="153.8">IO14</text>
<text x="123.5" y="150.3">IO16</text>
<text x="125.5" y="153.8">IO4</text>
<text x="132.9" y="155.6">25</text>
<text x="132.9" y="152">26</text>
<text x="243.4" y="150.3">4</text>
<text x="243.4" y="153.8">5</text>
<text x="246.9" y="152">VDD</text>
<text x="246.9" y="155.6">CLK</text>
<text x="347" y="152">14</text>
<text x="354.2" y="153.5">VBAT</text>
<text x="374" y="153.5">RST</text>
<text x="383.5" y="152">4</text>
<text x="95.2" y="157.3">IO12</text>
<text x="125.5" y="157.3">IO0</text>
<text x="243.4" y="157.3">6</text>
<text x="243.4" y="160.9">7</text>
<text x="246.9" y="159.1">VSS</text>
<text x="349" y="159.1">2</text>
<text x="354.2" y="160.5">VCC</text>
<text x="373" y="160.5">GND</text>
<text x="383.5" y="159.1">13</text>
<text x="37.2" y="164.4">1</text>
<text x="53.3" y="164.4">2</text>
<text x="102.3" y="165.2" transform="rotate(-90 102.3 165.2)">IO13</text>
<text x="105.9" y="165.2" transform="rotate(-90 105.9 165.2)">SD2</text>
<text x="109.4" y="165.2" transform="rotate(-90 109.4 165.2)">SD3</text>
<text x="112.9" y="165.2" transform="rotate(-90 112.9 165.2)">CMD</text>
<text x="116.5" y="165.2" transform="rotate(-90 116.5 165.2)">CLK</text>
<text x="120" y="165.2" transform="rotate(-90 120 165.2)">SD0</text>
<text x="123.5" y="165.2" transform="rotate(-90 123.5 165.2)">SD1</text>
<text x="127" y="165.2" transform="rotate(-90 127 165.2)">IO15</text>
<text x="130.6" y="165.2" transform="rotate(-90 130.6 165.2)">IO2</text>
<text x="243.4" y="164.4">8</text>
<text x="243.4" y="167.9">9</text>
<text x="246.9" y="162.6">DAT0</text>
<text x="246.9" y="166.2">DAT1</text>
<text x="308.7" y="164.7" transform="rotate(-90 308.7 164.7)">1</text>
<text x="100.6" y="170.7" transform="rotate(-90 100.6 170.7)">16</text>
<text x="104.1" y="170.7" transform="rotate(-90 104.1 170.7)">17</text>
<text x="107.6" y="170.7" transform="rotate(-90 107.6 170.7)">18</text>
<text x="111.2" y="170.7" transform="rotate(-90 111.2 170.7)">19</text>
<text x="114.7" y="170.7" transform="rotate(-90 114.7 170.7)">20</text>
<text x="118.2" y="170.7" transform="rotate(-90 118.2 170.7)">21</text>
<text x="121.7" y="170.7" transform="rotate(-90 121.7 170.7)">22</text>
<text x="125.3" y="170.7" transform="rotate(-90 125.3 170.7)">23</text>
<text x="128.8" y="170.7" transform="rotate(-90 128.8 170.7)">24</text>
<text x="241.4" y="171.4">10</text>
<text x="246.9" y="169.7">CD</text>
<text x="246.9" y="173.2">SHELL</text>
<text x="308.7" y="173.8" transform="rotate(-90 308.7 173.8)">2</text>
<text x="241.4" y="175">11</text>
<text x="241.4" y="178.5">12</text>
<text x="246.9" y="176.7">SHELL</text>
<text x="241.4" y="182">13</text>
<text x="246.9" y="180.3">SHELL</text>
<text x="246.9" y="183.8">SHELL</text>
<text x="190.3" y="208.5">1</text>
<text x="210.6" y="208.5">6</text>
<text x="25.9" y="215.2">1</text>
<text x="30.4" y="213.8">1</text>
<text x="94.7" y="215.2">1</text>
<text x="99.2" y="213.8">1</text>
<text x="25.9" y="218.7">2</text>
<text x="30.4" y="217.3">2</text>
<text x="30.4" y="220.8">3</text>
<text x="94.7" y="218.7">2</text>
<text x="99.2" y="217.3">2</text>
<text x="99.2" y="220.8">3</text>
<text x="190.3" y="219.1">2</text>
<text x="210.6" y="219.1">5</text>
<text x="25.9" y="222.2">3</text>
<text x="25.9" y="225.8">4</text>
<text x="30.4" y="224.4">4</text>
<text x="30.4" y="227.9">5</text>
<text x="94.7" y="222.2">3</text>
<text x="94.7" y="225.8">4</text>
<text x="99.2" y="224.4">4</text>
<text x="99.2" y="227.9">5</text>
<text x="25.9" y="229.3">5</text>
<text x="25.9" y="232.8">6</text>
<text x="30.4" y="231.4">6</text>
<text x="94.7" y="229.3">5</text>
<text x="94.7" y="232.8">6</text>
<text x="99.2" y="231.4">6</text>
<text x="190.3" y="229.7">3</text>
<text x="210.6" y="229.7">4</text>
<text x="25.9" y="236.4">7</text>
<text x="25.9" y="239.9">8</text>
<text x="30.4" y="234.9">7</text>
<text x="30.4" y="238.5">8</text>
<text x="94.7" y="236.4">7</text>
<text x="94.7" y="239.9">8</text>
<text x="99.2" y="234.9">7</text>
<text x="99.2" y="238.5">8</text>
<text x="25.9" y="243.4">9</text>
<text x="30.4" y="242">9</text>
<text x="30.4" y="245.5">10</text>
<text x="94.7" y="243.4">9</text>
<text x="99.2" y="242">9</text>
<text x="99.2" y="245.5">10</text>
<text x="23.9" y="246.9">10</text>
<text x="23.9" y="250.5">11</text>
<text x="30.4" y="249.1">11</text>
<text x="92.7" y="246.9">10</text>
<text x="92.7" y="250.5">11</text>
<text x="99.2" y="249.1">11</text>
<text x="23.9" y="254">12</text>
<text x="23.9" y="257.5">13</text>
<text x="30.4" y="252.6">12</text>
<text x="30.4" y="256.1">13</text>
<text x="92.7" y="254">12</text>
<text x="92.7" y="257.5">13</text>
<text x="99.2" y="252.6">12</text>
<text x="99.2" y="256.1">13</text>
<text x="23.9" y="261.1">14</text>
<text x="30.4" y="259.6">14</text>
<text x="30.4" y="263.2">15</text>
<text x="92.7" y="261.1">14</text>
<text x="99.2" y="259.6">14</text>
<text x="99.2" y="263.2">15</text>
<text x="23.9" y="264.6">15</text>
<text x="23.9" y="268.1">16</text>
<text x="30.4" y="266.7">16</text>
<text x="92.7" y="264.6">15</text>
<text x="92.7" y="268.1">16</text>
<text x="99.2" y="266.7">16</text>
<text x="23.9" y="271.6">17</text>
<text x="23.9" y="275.2">18</text>
<text x="30.4" y="270.2">17</text>
<text x="30.4" y="273.8">18</text>
<text x="92.7" y="271.6">17</text>
<text x="92.7" y="275.2">18</text>
<text x="99.2" y="270.2">17</text>
<text x="99.2" y="273.8">18</text>
</g>
<g font-size="3.2">
<text x="132.9" y="104.4">39</text>
<text x="91.7" y="109.7">1</text>
<text x="95.2" y="111.5">GND</text>
<text x="124.1" y="111.5">GND</text>
<text x="132.9" y="109.7">38</text>
<text x="98.8" y="165.2" transform="rotate(-90 98.8 165.2)">GND</text>
<text x="97" y="170.7" transform="rotate(-90 97 170.7)">15</text>
</g>
<g font-size="3.2" fill="#f00">
<text x="91.7" y="120.3">4</text>
<text x="95.2" y="122.1">SENSOR_VP</text>
</g>
<g font-size="2.5" fill="#00f">
<text x="389.7" y="29.8">ADC-IN</text>
<text x="395" y="54.5">I35</text>
<text x="20.5" y="65.1">V_EN</text>
<text x="201.5" y="76.6">Rprog=(1000/Ibat)*(1.2-(4Ibat/3))</text>
<text x="201.5" y="79">Rprog=1K, Ibat~0.5A</text>
<text x="376.1" y="90.7">Ratio=0.5</text>
<text x="376.1" y="93.1">I35=0.5ADC-IN</text>
<text x="376.1" y="95.6">I35 Max=3.3V</text>
<text x="376.1" y="98.1">ADC-IN Max=6.6V</text>
<text x="141.7" y="112.7">MOSI</text>
<text x="80.5" y="119.8">VP</text>
<text x="80.5" y="116.2">RST</text>
<text x="143.3" y="116.2">SCL</text>
<text x="144.6" y="119.8">TX</text>
<text x="80.5" y="123.3">VN</text>
<text x="144.4" y="123.3">RX</text>
<text x="80.5" y="126.8">I34</text>
<text x="80.5" y="130.4">I35</text>
<text x="142.9" y="126.8">SDA</text>
<text x="80.5" y="133.9">IO32</text>
<text x="80.5" y="137.4">IO33</text>
<text x="141.7" y="133.9">MISO</text>
<text x="143.1" y="137.4">SCK</text>
<text x="301" y="137.4">SCL</text>
<text x="80.5" y="140.9">IO25</text>
<text x="145.1" y="140.9">SS</text>
<text x="223.4" y="142.7">SS</text>
<text x="301" y="140.9">SDA</text>
<text x="80.5" y="144.5">IO26</text>
<text x="80.5" y="148">IO27</text>
<text x="142.8" y="144.5">IO17</text>
<text x="142.8" y="148">IO16</text>
<text x="223.4" y="146.2">MOSI</text>
<text x="80.5" y="155">IO12</text>
<text x="80.5" y="151.5">IO14</text>
<text x="144" y="151.5">IO4</text>
<text x="144" y="155">IO0</text>
<text x="223.4" y="153.3">SCK</text>
<text x="223.4" y="160.3">MISO</text>
<text x="20.5" y="163.9">RST</text>
<text x="100.1" y="179.9" transform="rotate(-90 100.1 179.9)">IO13</text>
<text x="124.7" y="179.9" transform="rotate(-90 124.7 179.9)">IO15</text>
<text x="128.3" y="179.9" transform="rotate(-90 128.3 179.9)">IO2</text>
<text x="181" y="208">RTS</text>
<text x="217.4" y="208">RST</text>
<text x="41.2" y="213.3">VIN</text>
<text x="110.5" y="213.3">IO0</text>
<text x="36.9" y="220.3">ADC-IN</text>
<text x="39.1" y="216.8">VBAT</text>
<text x="110.5" y="216.8">IO2</text>
<text x="110.5" y="220.3">IO4</text>
<text x="181" y="218.5">DTR</text>
<text x="217.4" y="218.5">RTS</text>
<text x="251.6" y="218.5">IO0</text>
<text x="39.9" y="227.4">+3V3</text>
<text x="39.9" y="223.8">+3V3</text>
<text x="109.3" y="223.8">IO12</text>
<text x="109.3" y="227.4">IO13</text>
<text x="40.2" y="230.9">GND</text>
<text x="109.3" y="230.9">IO14</text>
<text x="181" y="229.1">IO0</text>
<text x="217" y="229.1">DTR</text>
<text x="40.2" y="234.4">GND</text>
<text x="40.6" y="238">DTR</text>
<text x="109.3" y="234.4">IO15</text>
<text x="109.3" y="238">IO16</text>
<text x="251.6" y="236.2">IO2</text>
<text x="41" y="245">RST</text>
<text x="41" y="241.5">RTS</text>
<text x="109.3" y="241.5">IO17</text>
<text x="109.3" y="245">IO25</text>
<text x="42.1" y="248.5">RX</text>
<text x="109.3" y="248.5">IO26</text>
<text x="172.2" y="248.5">IO4</text>
<text x="220.9" y="248.5">V_EN</text>
<text x="40.8" y="255.6">SCK</text>
<text x="42.3" y="252.1">TX</text>
<text x="109.3" y="252.1">IO27</text>
<text x="109.3" y="255.6">IO32</text>
<text x="39.4" y="262.6">MOSI</text>
<text x="39.4" y="259.1">MISO</text>
<text x="109.3" y="259.1">IO33</text>
<text x="111" y="262.6">I34</text>
<text x="171.5" y="260">Cut-off from VIN pin</text>
<text x="41" y="269.7">SCL</text>
<text x="42.8" y="266.2">SS</text>
<text x="110.8" y="269.7">VN</text>
<text x="111" y="266.2">I35</text>
<text x="40.6" y="273.2">SDA</text>
<text x="111.2" y="273.2">VP</text>
</g>
</svg>
